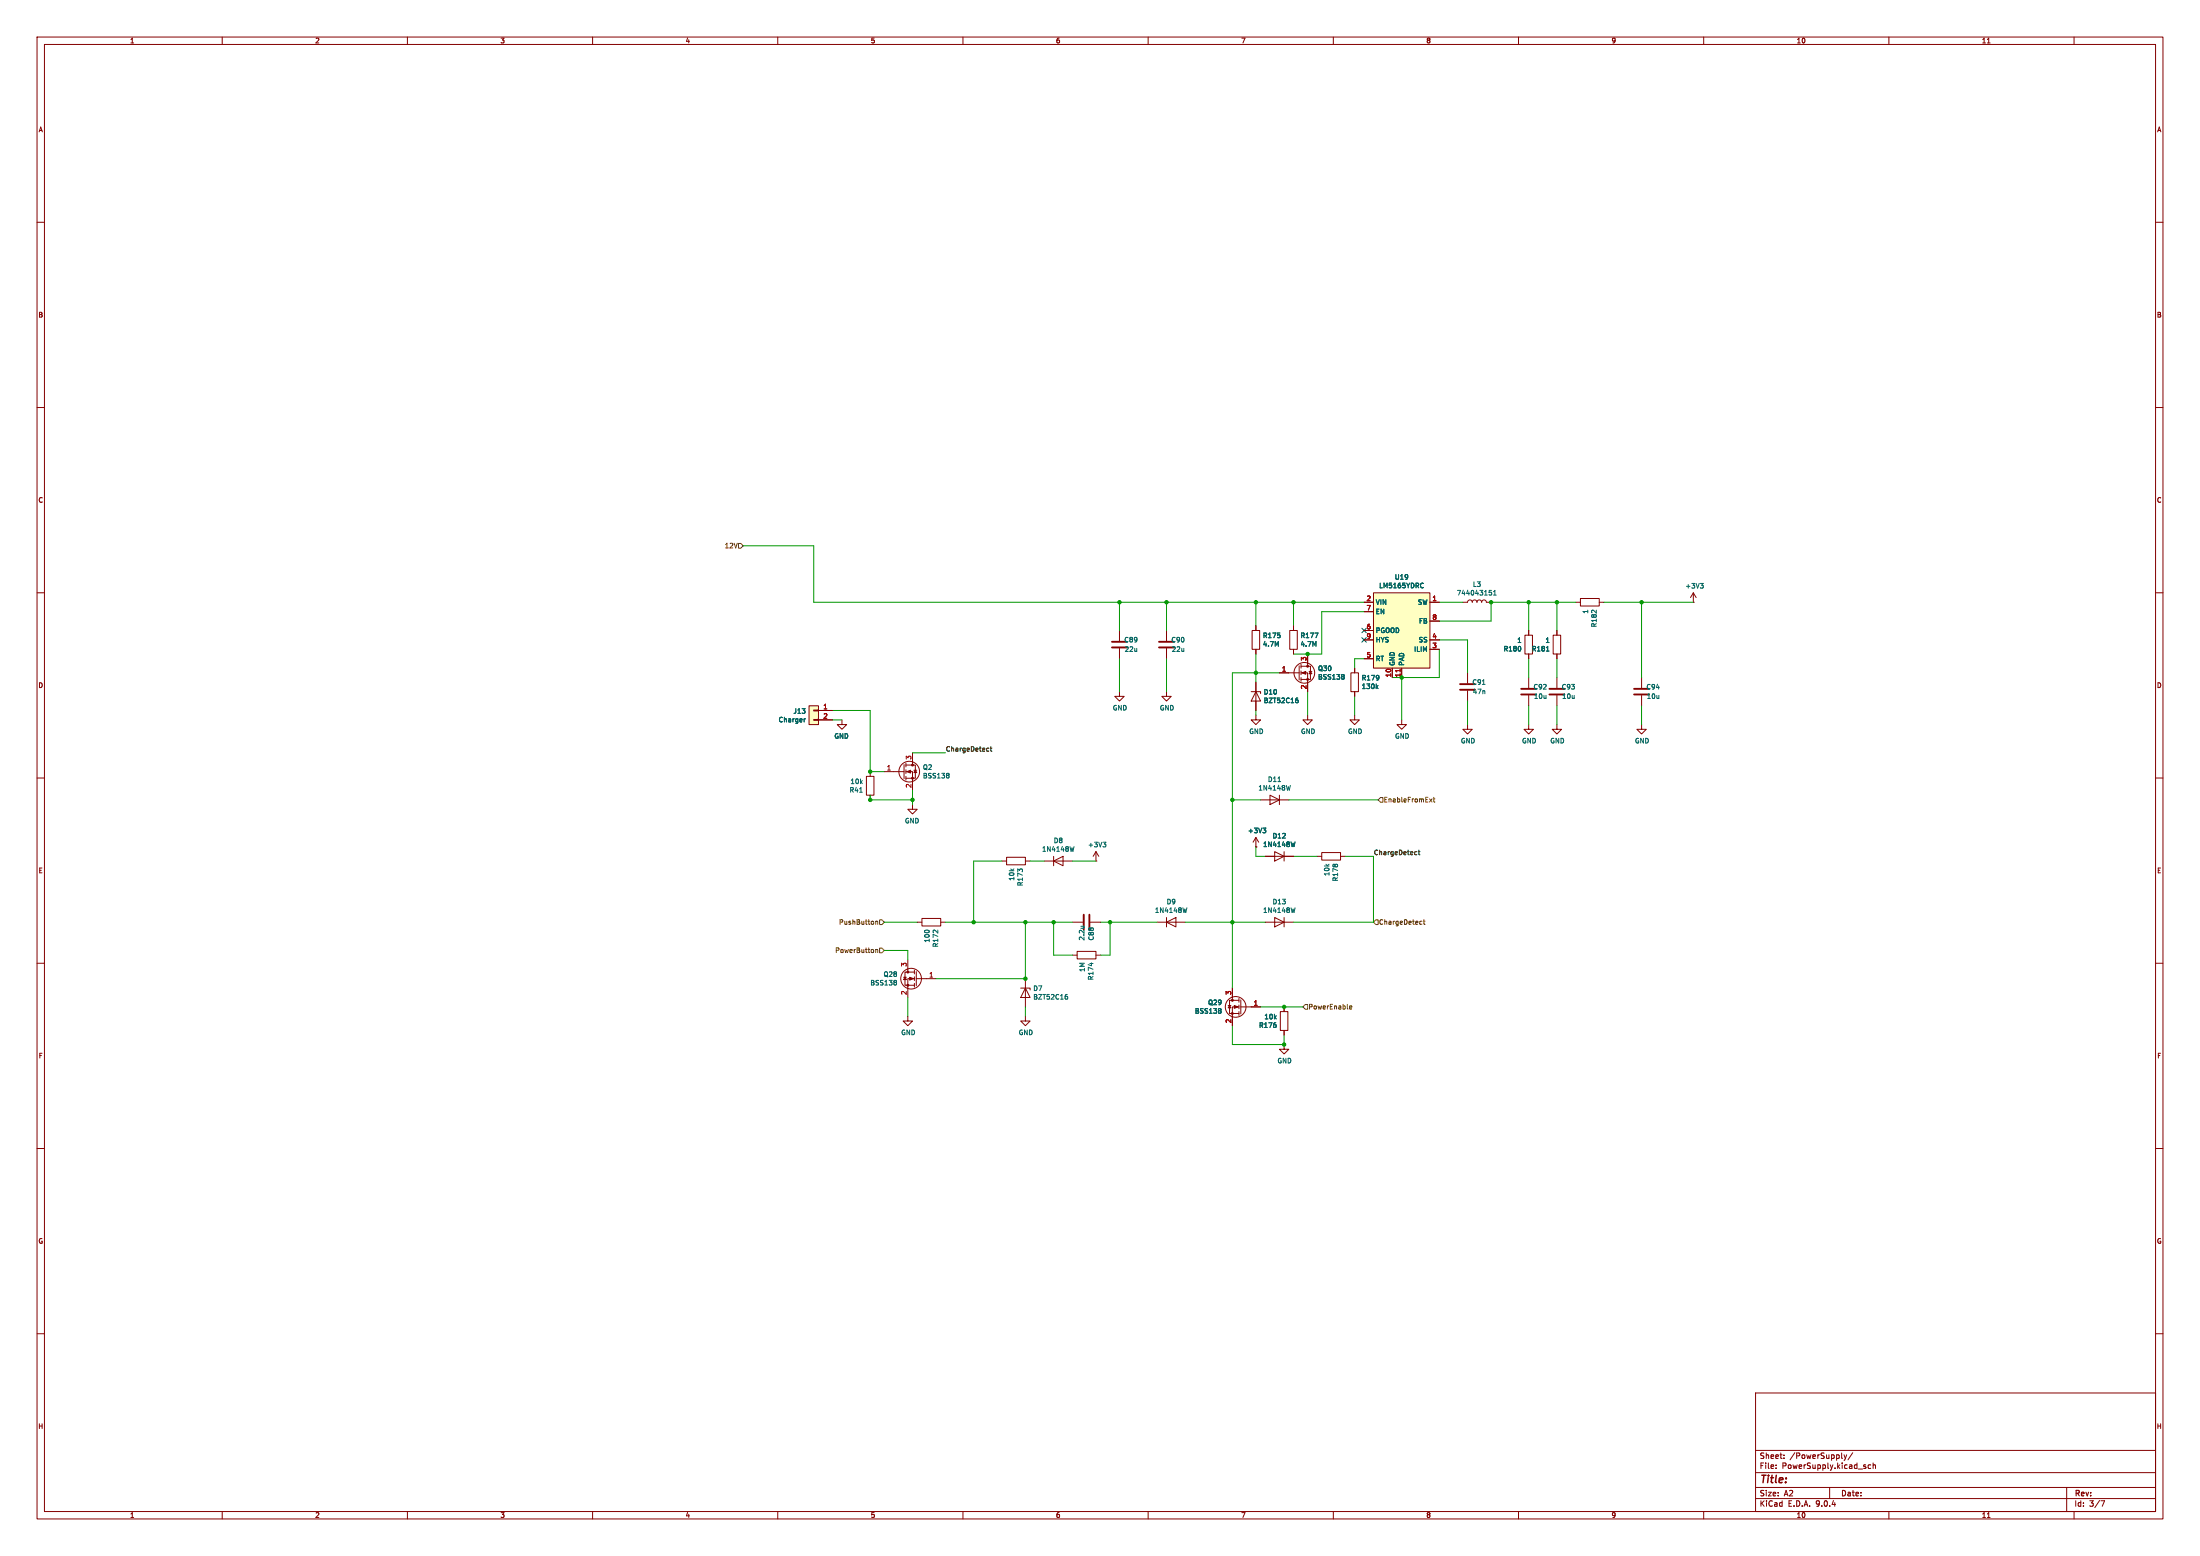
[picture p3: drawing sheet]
<svg xmlns="http://www.w3.org/2000/svg" width="594mm" height="420mm" viewBox="0 0 594 420" stroke-linecap="round" stroke-linejoin="round" font-family="sans-serif">
<g fill="none" stroke="#840000" stroke-width=".27">
<path d="M10 10h574v400h-574zM12 12h570v396h-570zM60 10v2M110 10v2M160 10v2M210 10v2M260 10v2M310 10v2M360 10v2M410 10v2M460 10v2M510 10v2"/>
<path d="M536.6 11.6h.7M560 10v2M10 60h2M582 60h2M10 110h2M582 110h2M10 160h2M302.3 170.2v2.8M302.3 175v2.8M315 170.2v2.8M315 175v2.8M338.1 170.2h2v5.1h-2z"/>
<path d="M339.1 168.9v1.3M339.1 175.3v1.2M395 162.6h1.2l.2-.5 .5-.2 .4 .2 .2 .5 .2-.5 .4-.2 .5 .2 .2 .5 .2-.5 .4-.2 .5 .2 .1 .5 .2-.5 .5-.2 .4 .2 .2 .5h1.3M425.4 162.6h1.3M426.7 161.5h5.1v2.1h-5.1zM431.8 162.6h1.3M457.2 162.6h.1M457.2 160l-.8 1.3M457.2 160l.8 1.3M457.2 160v2.6M582 160h2M302.3 186.7v1.3h1.2l-1.2 1.2-1.3-1.2h1.3"/>
<path d="M315 186.7v1.3h1.2l-1.2 1.2-1.3-1.2h1.3M337.8 186.7h2.6v.5M339.1 193v1.3h1.3l-1.3 1.3-1.3-1.3h1.3M339.1 186.7l1.3 2.5h-2.6zM339.1 184.2v7.6M365.8 193v1.3h1.2l-1.2 1.3-1.3-1.3h1.3M378.5 194.3v1.3h1.2l-1.2 1.3-1.3-1.3h1.3M396.2 195.6v1.3h1.3l-1.3 1.2-1.2-1.2h1.2M396.2 181.6v2.8M396.2 186.4v2.8M420.4 182.9v2.8M420.4 187.7v2.8"/>
<path d="M443.2 195.6v1.3h1.3l-1.3 1.2-1.2-1.2h1.2M443.2 182.9v2.8M443.2 187.7v2.8M10 210h2M233.9 209.6h2.1v5h-2.1zM234.9 208.3v1.3M234.9 214.6v1.3M238.8 208.3h5.3M244.1 206.4v3.8M244.6 206.5h2.5v3.6h-2.5M244.6 208.3h1.8v5.1M244.6 206v1"/>
<path d="M244.6 207.8v1M244.6 209.6v1M246.4 203.2v3.3M246.8 207.9h.7M247.1 207.9l.4 .6h-.7zM340.4 215.9h7.6M342.9 214.6l2.5 1.3-2.5 1.3zM345.4 214.6v2.6M582 210h2M270.5 232.4h1.3M271.8 231.4h5.1v2h-5.1zM276.9 232.4h1.2"/>
<path d="M281.9 232.4h7.7M284.5 232.4l2.5-1.3v2.6zM284.5 231.1v2.6M295.9 232.4h.1M295.9 229.9l-.8 1.2M295.9 229.9l.8 1.2M295.9 229.9v2.5M245.1 259.1v3.3M247.6 248.9h1.3M248.9 247.9h5.1v2h-5.1zM254 248.9h1.3M289.6 248.9h2.8"/>
<path d="M289.6 257.8h1.2M290.8 256.8h5.1v2h-5.1zM294.4 248.9h2.8M295.9 257.8h1.3M10 260h2M244 263.8h.7M244.3 263.8l.4 .6h-.7zM245.1 274.3v1.3h1.3l-1.3 1.3-1.3-1.3h1.3M246.9 262.4h-2.6v3.5h2.6M246.9 264.2h-1.8v5M246.9 261.9v1M246.9 263.7v1"/>
<path d="M246.9 265.4v1M247.4 262.3v3.8M247.4 264.2h5.3M275.6 266.7h2.5v.5M276.9 274.3v1.3h1.2l-1.2 1.3-1.3-1.3h1.3M276.9 266.7l1.2 2.5h-2.5zM276.9 264.2v7.6M345.7 273.1h2v5h-2zM346.7 271.8v1.3M346.7 278.1v1.3M582 260h2M10 310h2"/>
<path d="M582 310h2M10 360h2M474 376h108v32h-108zM582 360h2M474 397.5h108M474 391.5h108M479.5 396.2v.2M479.5 395.4v.2M481.7 393.5v.2M481.7 392.7v.2M497.9 392.7l.3 1M498.2 393.7l-.3 .5"/>
<path d="M498.6 392.7l-.4 1M500.2 392.1l-1.2 1.9M505.1 395.4h-.4l-.3 .3 .1 .6h.6M505.7 395.5l.6-.1 .1 1M505.7 394.9v1.5M60 408v2M110 408v2M160 408v2M210 408v2M260 408v2M310 408v2M360 408v2"/>
<path d="M410 408v2M460 408v2M474 404.5h108M474 401.5h108M494 401.5v3M510 408v2M536.6 409.6h.7M558 401.5v6.5M560 408v2M567.2 405.1h1l-.6 1.5"/>
<circle cx="245.5" cy="208.3" r="2.79"/>
<circle cx="246" cy="264.2" r="2.79"/>
</g>
<path d="M300.2 174.8h4.1M300.2 173.2h4.1M312.9 174.8h4.1M312.9 173.2h4.1M394.2 186.2h4.1M394.2 184.7h4.1M418.3 187.5h4.1M418.3 185.9h4.1M441.2 187.5h4.1M441.2 185.9h4.1M292.6 246.9v4.1M294.1 246.9v4.1" fill="none" stroke="#840000" stroke-width=".51"/>
<g fill="none" stroke="#006464" stroke-width=".27">
<path d="M402.1 159.4h.6M402.2 159.8l.6 .3-.1 .4-.5 .1M403.3 159.7l.3-.3v1.2M459.1 157.5h.8l-.4 .5M459.6 158l.3 .2-.3 .5M403.3 160.6h.7M350 188.9l.5 .2v.5l-.5 .1M350.2 188.4h.2M400.2 184.7h.8M232.1 213.8h.7M256 208.7l.3 .3-.3 .3 .3 .5-.3 .2M345 211h.8"/>
<path d="M348.4 212l-.3 1.3M290 228.5l-.3 1.3M297.8 227.3h.8l-.4 .5M298.3 227.8l.3 .3-.3 .5M291.8 250h.9M292.6 250v.1M294.7 259.9v.8M241.8 264.6l.3 .3-.3 .3 .3 .4-.3 .3M287.8 268.9l.5 .2-.1 .5-.4 .1M287.9 268.4h.3"/>
</g>
<g fill="#840000" stroke="#840000" stroke-width=".27">
<path d="M244.9 208.3l1-.4v.8z"/>
<path d="M245.6 263.8l1 .4-1 .3z"/>
<circle cx="246.4" cy="206.5" r=".25"/>
<circle cx="246.4" cy="210.1" r=".25"/>
<circle cx="245.1" cy="262.4" r=".25"/>
<circle cx="245.1" cy="265.9" r=".25"/>
</g>
<path d="M218.4 190.5h2.6v5.1h-2.6z" fill="#ffffc2"/>
<g fill="none" stroke="#840000" stroke-width=".27">
<path d="M348.2 170.2h2.1v5.1h-2.1zM349.2 168.9v1.3M349.2 175.3v1.2M350.8 179.7v3.8M351.3 179.8h2.5v3.6h-2.5M351.3 179.3v1M353.1 176.5v3.3M411.7 171.5h2.1v5h-2.1zM412.7 170.2v1.3M412.7 176.5v1.3M419.4 171.5h2v5h-2zM420.4 170.2v1.3"/>
<path d="M420.4 176.5v1.3M218.4 190.5h2.6v5.1h-2.6zM219.7 191.6h1.3v.3h-1.3zM219.7 194.2h1.3v.2h-1.3zM221 191.8h3.8M221 194.3h3.8M345.4 181.6h5.4M351.3 181.6h1.8v5.1M351.3 181.1v1M351.3 182.9v1M353.1 193v1.3h1.2l-1.2 1.3-1.3-1.3h1.3M353.4 181.2h.8"/>
<path d="M353.8 181.2l.4 .7h-.8zM364.7 181.6h2.1v5.1h-2.1zM365.8 180.3v1.3M365.8 186.7v1.3M412.7 195.6v1.3h1.3l-1.3 1.2-1.2-1.2h1.2M420.4 195.6v1.3h1.2l-1.2 1.2-1.3-1.2h1.3"/>
<circle cx="352.2" cy="181.6" r="2.79"/>
</g>
<path d="M355 170.9h.9l-.6 1.2M417.5 175.7h.7M217.5 194l-.4 .3M362.7 182.1l.2 .2-.2 .3 .2 .5-.2 .2M371.7 185.4l.4 .5M372.1 185l-.5 .5" fill="none" stroke="#006464" stroke-width=".27"/>
<g fill="#840000" stroke="#840000" stroke-width=".27">
<path d="M351.5 181.6l1.1-.4v.8z"/>
<circle cx="353.1" cy="179.8" r=".25"/>
<circle cx="353.1" cy="183.4" r=".25"/>
</g>
<path d="M370.8 160h15.3v20.3h-15.3z" fill="#ffffc2"/>
<g fill="none" stroke="#840000" stroke-width=".27">
<path d="M339.1 168.9v1.3M339.1 175.3v1.2M349.2 168.9v1.3M349.2 175.3v1.2M353.1 176.5v2.6M368.3 162.6h2.5M368.3 165.1h2.5M368.3 170.2h2.5M368.3 172.7h2.5M368.3 177.8h2.5M370.8 160h15.3v20.3h-15.3zM386.1 162.6h2.5"/>
<path d="M386.1 172.7h2.5M386.1 167.6h2.5M386.1 175.3h2.5M412.7 170.2v1.3M412.7 176.5v1.3M420.4 170.2v1.3M420.4 176.5v1.3M221 191.8h3.8M221 194.3h3.8M227.3 194.3v1.3h-1.2l1.2 1.3 1.3-1.3h-1.3M339.1 184.2v2.5M339.1 189.2v2.6"/>
<path d="M345.4 181.6h2.6M353.1 184.2v2.5M365.8 180.3v1.3M365.8 186.7v1.3M375.9 180.3v2.6M378.5 180.3v2.6M412.7 182.9v2.8M412.7 187.7v2.8M246.4 217.2v1.2h-1.3l1.3 1.3 1.2-1.3h-1.2M339.1 228.6h.1M339.1 226.1l-.8 1.2M339.1 226.1l.8 1.2"/>
<path d="M339.1 226.1v2.5M341.6 231.1h7.6M344.2 229.9l2.5 1.2-2.5 1.3zM346.7 229.9v2.5M355.6 231.1h1.3M356.9 230.1h5v2.1h-5zM361.9 231.1h1.3M312.4 248.9h7.6M315 248.9l2.5-1.2v2.5zM315 247.7v2.5M341.6 248.9h7.6M344.2 247.7l2.5 1.2-2.5 1.3z"/>
<path d="M346.7 247.7v2.5M331.6 271.4h.8M332 271.4l.4 .6h-.8zM332.7 266.7v3.3M334.5 270h-2.5v3.6h2.5M334.5 271.8h-1.8v5.1M334.5 269.5v1M334.5 271.3v1M334.5 273.1v1M335 269.9v3.8M335 271.8h5.4M346.7 271.8v1.3"/>
<path d="M346.7 278.1v1.3M346.7 281.9v1.3h1.3l-1.3 1.3-1.3-1.3h1.3"/>
<circle cx="333.6" cy="271.8" r="2.79"/>
</g>
<path d="M378 180.6v.8" fill="none" stroke="#a90000" stroke-width=".27"/>
<g fill="none" stroke="#006464" stroke-width=".27">
<path d="M384.1 157.4l.2 .1M384.3 158.5l-.2 .2M355 170.9h.9l-.6 1.2M417.5 175.7h.7M217.5 194l-.4 .3M350 188.9l.5 .2v.5l-.5 .1M350.2 188.4h.2M362.7 182.1l.2 .2-.2 .3 .2 .5-.2 .2M371.7 185.4l.4 .5M372.1 185l-.5 .5M341 223.5h.8l-.5 .5M341.5 224l.3 .2-.3 .6"/>
<path d="M349.7 227.2l-.3 1.3M320.5 245l-.3 1.3M349.7 245l-.3 1.3M329.5 272.2l.2 .3-.2 .3 .2 .5-.2 .2"/>
</g>
<path d="M410.7 187.5h4.1M410.7 185.9h4.1" fill="none" stroke="#840000" stroke-width=".51"/>
<g fill="#840000" stroke="#840000" stroke-width=".27">
<path d="M333.2 271.4l1.1 .4-1.1 .4z"/>
<circle cx="332.7" cy="270" r=".25"/>
<circle cx="332.7" cy="273.6" r=".25"/>
</g>
<g fill="none" stroke="#725600" stroke-width=".27">
<path d="M199.4 146.7h.6l.7 .6-.7 .7h-.6zM372.7 215.3h.7v1.2h-.7l-.6-.6zM386 215.6l.6 .9M386.6 215.6l-.6 .9M386.9 215.6h.5M387.1 215.2v1.1l.3 .2M236.4 248.7v.8M236.4 256.3v.8M236.4 248.8l.5-.1 .1 .8M236.4 256.4l.5-.1 .1 .8M237.5 248.3h.6l.7 .6-.7 .7h-.6zM237.5 255.9h.6l.7 .6-.7 .7h-.6z"/>
<path d="M371.5 248.3h.6v1.3h-.6l-.7-.7zM383.6 248.7h.3M383.9 249.4l-.3 .1M384.3 248.7h.5M384.5 248.2v1.1l.3 .2M352.4 271.1h.7v1.3h-.7l-.6-.6zM364.4 271.9l.6-.1-.1-.2-.3-.1-.2 .2v.6h.5"/>
</g>
<path d="M266.6 201.9l.4 .1M267 202.7l-.4 .1M267.3 201.9h.5M267.5 201.5v1.1l.3 .2M382.2 229.9h.4M382.6 230.7h-.4M382.9 229.9h.5M383.1 229.4v1.1l.3 .2" fill="none" stroke="#0f0f0f" stroke-width=".27"/>
<g fill="none" stroke="#009600" stroke-width=".27">
<path d="M200.7 147.3h19v15.3h148.6M302.3 162.6v7.6M302.3 177.8v8.9M315 162.6v7.6M315 177.8v8.9M339.1 162.6v6.3M339.1 176.5v7.7M349.2 162.6v6.3M368.3 177.8h-2.5v2.5M368.3 165.1h-11.4v11.4h-7.7M388.6 162.6h6.4M388.6 172.7h7.6v8.9"/>
<path d="M388.6 175.3v7.6h-12.7M412.7 162.6v7.6M412.7 177.8v5.1M420.4 162.6v7.6M420.4 177.8v5.1M425.4 162.6h-22.8v5h-14M433.1 162.6h24.1M443.2 162.6v20.3M224.8 191.8h10.1v16.5h3.9M224.8 194.3h2.5M339.1 191.8v1.2M345.4 181.6h-12.7v85.1"/>
<path d="M353.1 186.7v6.3M365.8 188v5M378.5 182.9v11.4M396.2 189.2v6.4M412.7 190.5v5.1M420.4 190.5v5.1M443.2 190.5v5.1M234.9 214.6v1.3h11.5M246.4 203.2h8.9M246.4 213.4v3.8M332.7 215.9h7.7M348 215.9h24.1"/>
<path d="M270.5 232.4h-7.6v16.5M278.1 232.4h3.8M289.6 232.4h6.3M339.1 228.6v2.5h2.5M349.2 231.1h6.4M363.2 231.1h7.6v17.8h-21.6M238.8 248.9h8.8M238.8 256.5h6.3v2.6M255.3 248.9h34.3M276.9 248.9v15.3h-24.2M284.5 248.9v8.9h5.1M297.2 248.9h15.2"/>
<path d="M299.7 248.9v8.9h-2.5M320 248.9h21.6M245.1 269.2v5.1M276.9 271.8v2.5M332.7 276.9v5h14v-2.5M340.4 271.8h11.4"/>
</g>
<path d="M367.7 169.6l1.2 1.2M367.7 172.1l1.2 1.2M368.9 169.6l-1.2 1.2M368.9 172.1l-1.2 1.2" fill="none" stroke="#000084" stroke-width=".27"/>
<g fill="#009600" stroke="#009600" stroke-width=".27">
<circle cx="302.3" cy="162.6" r=".46"/>
<circle cx="315" cy="162.6" r=".46"/>
<circle cx="262.9" cy="248.9" r=".46"/>
<circle cx="246.4" cy="215.9" r=".46"/>
<circle cx="234.9" cy="215.9" r=".46"/>
<circle cx="234.9" cy="208.3" r=".46"/>
<circle cx="412.7" cy="162.6" r=".46"/>
<circle cx="402.6" cy="162.6" r=".46"/>
<circle cx="443.2" cy="162.6" r=".46"/>
<circle cx="378.5" cy="182.9" r=".46"/>
<circle cx="420.4" cy="162.6" r=".46"/>
<circle cx="332.7" cy="215.9" r=".46"/>
<circle cx="284.5" cy="248.9" r=".46"/>
<circle cx="346.7" cy="271.8" r=".46"/>
<circle cx="346.7" cy="281.9" r=".46"/>
<circle cx="332.7" cy="248.9" r=".46"/>
<circle cx="339.1" cy="181.6" r=".46"/>
<circle cx="349.2" cy="162.6" r=".46"/>
<circle cx="339.1" cy="162.6" r=".46"/>
<circle cx="353.1" cy="176.5" r=".46"/>
<circle cx="276.9" cy="248.9" r=".46"/>
<circle cx="276.9" cy="264.2" r=".46"/>
<circle cx="299.7" cy="248.9" r=".46"/>
</g>
<text font-size="2.8" fill="#840000" x="475" y="400.9">Title:</text>
<g font-size="2.1" fill="#840000">
<text x="475" y="394">Sheet:</text>
<text x="483.2" y="394">/PowerSupply/</text>
<text x="475" y="396.7">File:</text>
<text x="481.1" y="396.7">PowerSupply.kicad_sch</text>
<text x="475" y="406.9">KiCad</text>
<text x="475" y="404.1">Size:</text>
<text x="481.7" y="404.1">A2</text>
<text x="482.7" y="406.9">E.D.A.</text>
<text x="490.3" y="406.9">9.0.4</text>
<text x="497" y="404.1">Date:</text>
<text x="560" y="404.3">Rev:</text>
<text x="560" y="406.9">Id:</text>
<text x="564.1" y="406.9">3/7</text>
</g>
<g font-size="1.8" fill="#840000">
<text x="35" y="11.9">1</text>
<text x="85" y="11.9">2</text>
<text x="135" y="11.9">3</text>
<text x="185" y="11.9">4</text>
<text x="235" y="11.9">5</text>
<text x="285" y="11.9">6</text>
<text x="335" y="11.9">7</text>
<text x="385" y="11.9">8</text>
<text x="435" y="11.9">9</text>
<text x="485" y="11.9">10</text>
<text x="535" y="11.9">11</text>
<text x="10.3" y="35.9">A</text>
<text x="582.3" y="35.9">A</text>
<text x="10.3" y="85.9">B</text>
<text x="582.3" y="85.9">B</text>
<text x="10.3" y="135.9">C</text>
<text x="582.3" y="135.9">C</text>
<text x="10.3" y="185.9">D</text>
<text x="582.3" y="185.9">D</text>
<text x="10.3" y="235.9">E</text>
<text x="582.3" y="235.9">E</text>
<text x="10.3" y="285.9">F</text>
<text x="582.3" y="285.9">F</text>
<text x="10.3" y="335.9">G</text>
<text x="582.3" y="335.9">G</text>
<text x="10.2" y="385.9">H</text>
<text x="582.2" y="385.9">H</text>
<text x="35" y="409.9">1</text>
<text x="85" y="409.9">2</text>
<text x="135" y="409.9">3</text>
<text x="185" y="409.9">4</text>
<text x="235" y="409.9">5</text>
<text x="285" y="409.9">6</text>
<text x="335" y="409.9">7</text>
<text x="385" y="409.9">8</text>
<text x="435" y="409.9">9</text>
<text x="485" y="409.9">10</text>
<text x="535" y="409.9">11</text>
</g>
<g font-size="1.8" fill="#725600">
<text x="195.6" y="148.2">12V</text>
<text x="373.5" y="216.8">EnableFromExt</text>
<text x="226.4" y="249.8">PushButton</text>
<text x="372.2" y="249.8">ChargeDetect</text>
<text x="225.4" y="257.4">PowerButton</text>
<text x="353.2" y="272.6">PowerEnable</text>
</g>
<g font-size="1.8" fill="#006464">
<text x="372.3" y="159">LM5165YDRC</text>
<text x="376.5" y="156.6">U19</text>
<text x="393.2" y="160.9">744043151</text>
<text x="397.6" y="158.6">L3</text>
<text x="454.9" y="159">+3V3</text>
<text x="371.3" y="163.4">VIN</text>
<text x="371.3" y="166">EN</text>
<text x="382.7" y="163.4">SW</text>
<text x="429" y="165.8" transform="rotate(-90 429 165.8)">1</text>
<text x="303.4" y="173.6">C89</text>
<text x="316.1" y="173.6">C90</text>
<text x="340.9" y="172.4">R175</text>
<text x="351" y="172.4">R177</text>
<text x="371.3" y="171">PGOOD</text>
<text x="371.3" y="173.6">HYS</text>
<text x="382.9" y="173.6">SS</text>
<text x="383" y="168.5">FB</text>
<text x="409.5" y="173.7">1</text>
<text x="417.2" y="173.7">1</text>
<text x="431.3" y="169.4" transform="rotate(-90 431.3 169.4)">R182</text>
<text x="303.6" y="176.1">22u</text>
<text x="316.3" y="176.1">22u</text>
<text x="340.9" y="174.7">4.7M</text>
<text x="351" y="174.7">4.7M</text>
<text x="371.3" y="178.7">RT</text>
<text x="376.8" y="179.8" transform="rotate(-90 376.8 179.8)">GND</text>
<text x="379.3" y="179.8" transform="rotate(-90 379.3 179.8)">PAD</text>
<text x="381.7" y="176.1">ILIM</text>
<text x="405.9" y="176">R180</text>
<text x="413.5" y="176">R181</text>
<text x="355.8" y="181.3">Q30</text>
<text x="355.8" y="183.6">BSS138</text>
<text x="367.5" y="183.8">R179</text>
<text x="397.4" y="185">C91</text>
<text x="300.4" y="191.9">GND</text>
<text x="313.1" y="191.9">GND</text>
<text x="341.1" y="190">BZT52C16</text>
<text x="341.1" y="187.7">D10</text>
<text x="367.5" y="186.2">130k</text>
<text x="397.5" y="187.6">47n</text>
<text x="413.9" y="186.3">C92</text>
<text x="414" y="188.8">10u</text>
<text x="421.5" y="186.3">C93</text>
<text x="421.7" y="188.8">10u</text>
<text x="444.4" y="186.3">C94</text>
<text x="444.5" y="188.8">10u</text>
<text x="210.1" y="195.1">Charger</text>
<text x="214.1" y="192.8">J13</text>
<text x="225.2" y="199.6">GND</text>
<text x="337.2" y="198.3">GND</text>
<text x="351.2" y="198.3">GND</text>
<text x="363.9" y="198.3">GND</text>
<text x="376.6" y="199.6">GND</text>
<text x="394.3" y="200.8">GND</text>
<text x="410.8" y="200.8">GND</text>
<text x="418.5" y="200.8">GND</text>
<text x="441.3" y="200.8">GND</text>
<text x="249.1" y="208">Q2</text>
<text x="229.3" y="214.1">R41</text>
<text x="229.5" y="211.8">10k</text>
<text x="249.1" y="210.3">BSS138</text>
<text x="339.7" y="213.6">1N4148W</text>
<text x="342.2" y="211.3">D11</text>
<text x="244.2" y="222.4">GND</text>
<text x="284.4" y="227.8">D8</text>
<text x="336.8" y="225.1">+3V3</text>
<text x="343.5" y="226.5">D12</text>
<text x="281.2" y="230.1">1N4148W</text>
<text x="293.6" y="228.9">+3V3</text>
<text x="340.9" y="228.8">1N4148W</text>
<text x="274" y="237.8" transform="rotate(-90 274 237.8)">10k</text>
<text x="276.4" y="239.3" transform="rotate(-90 276.4 239.3)">R173</text>
<text x="359.1" y="236.6" transform="rotate(-90 359.1 236.6)">10k</text>
<text x="361.4" y="238" transform="rotate(-90 361.4 238)">R178</text>
<text x="314.9" y="244.3">D9</text>
<text x="343.5" y="244.3">D13</text>
<text x="311.7" y="246.6">1N4148W</text>
<text x="340.9" y="246.6">1N4148W</text>
<text x="251.2" y="254.5" transform="rotate(-90 251.2 254.5)">100</text>
<text x="253.5" y="255.8" transform="rotate(-90 253.5 255.8)">R172</text>
<text x="293" y="254" transform="rotate(-90 293 254)">2.2u</text>
<text x="295.5" y="254" transform="rotate(-90 295.5 254)">C88</text>
<text x="238.5" y="263.9">Q28</text>
<text x="293.1" y="262.5" transform="rotate(-90 293.1 262.5)">1M</text>
<text x="234.9" y="266.2">BSS138</text>
<text x="278.9" y="267.7">D7</text>
<text x="278.9" y="270">BZT52C16</text>
<text x="295.4" y="264.7" transform="rotate(-90 295.4 264.7)">R174</text>
<text x="322.5" y="273.8">BSS138</text>
<text x="326.1" y="271.5">Q29</text>
<text x="341.3" y="275.3">10k</text>
<text x="243.2" y="279.6">GND</text>
<text x="275" y="279.6">GND</text>
<text x="339.8" y="277.6">R176</text>
<text x="344.8" y="287.2">GND</text>
</g>
<g font-size="1.8" fill="#a90000">
<text x="368.9" y="162.3">2</text>
<text x="368.9" y="164.8">7</text>
<text x="386.6" y="162.3">1</text>
<text x="386.6" y="167.4">8</text>
<text x="368.9" y="169.9">6</text>
<text x="368.9" y="172.5">9</text>
<text x="386.6" y="172.5">4</text>
<text x="352.8" y="178.5" transform="rotate(-90 352.8 178.5)">3</text>
<text x="368.9" y="177.5">5</text>
<text x="386.6" y="175">3</text>
<text x="346" y="181.4">1</text>
<text x="375.7" y="182.9" transform="rotate(-90 375.7 182.9)">10</text>
<text x="378.2" y="182.9" transform="rotate(-90 378.2 182.9)">11</text>
<text x="222.2" y="191.5">1</text>
<text x="352.8" y="186.1" transform="rotate(-90 352.8 186.1)">2</text>
<text x="222.2" y="194.1">2</text>
<text x="239.3" y="208">1</text>
<text x="246.1" y="205.2" transform="rotate(-90 246.1 205.2)">3</text>
<text x="246.1" y="212.8" transform="rotate(-90 246.1 212.8)">2</text>
<text x="244.9" y="261.1" transform="rotate(-90 244.9 261.1)">3</text>
<text x="250.8" y="263.9">1</text>
<text x="244.9" y="268.7" transform="rotate(-90 244.9 268.7)">2</text>
<text x="332.5" y="268.7" transform="rotate(-90 332.5 268.7)">3</text>
<text x="338.4" y="271.5">1</text>
<text x="332.5" y="276.3" transform="rotate(-90 332.5 276.3)">2</text>
</g>
<g font-size="1.8" fill="#0f0f0f">
<text x="255.3" y="202.9">ChargeDetect</text>
<text x="370.8" y="230.9">ChargeDetect</text>
</g>
</svg>
